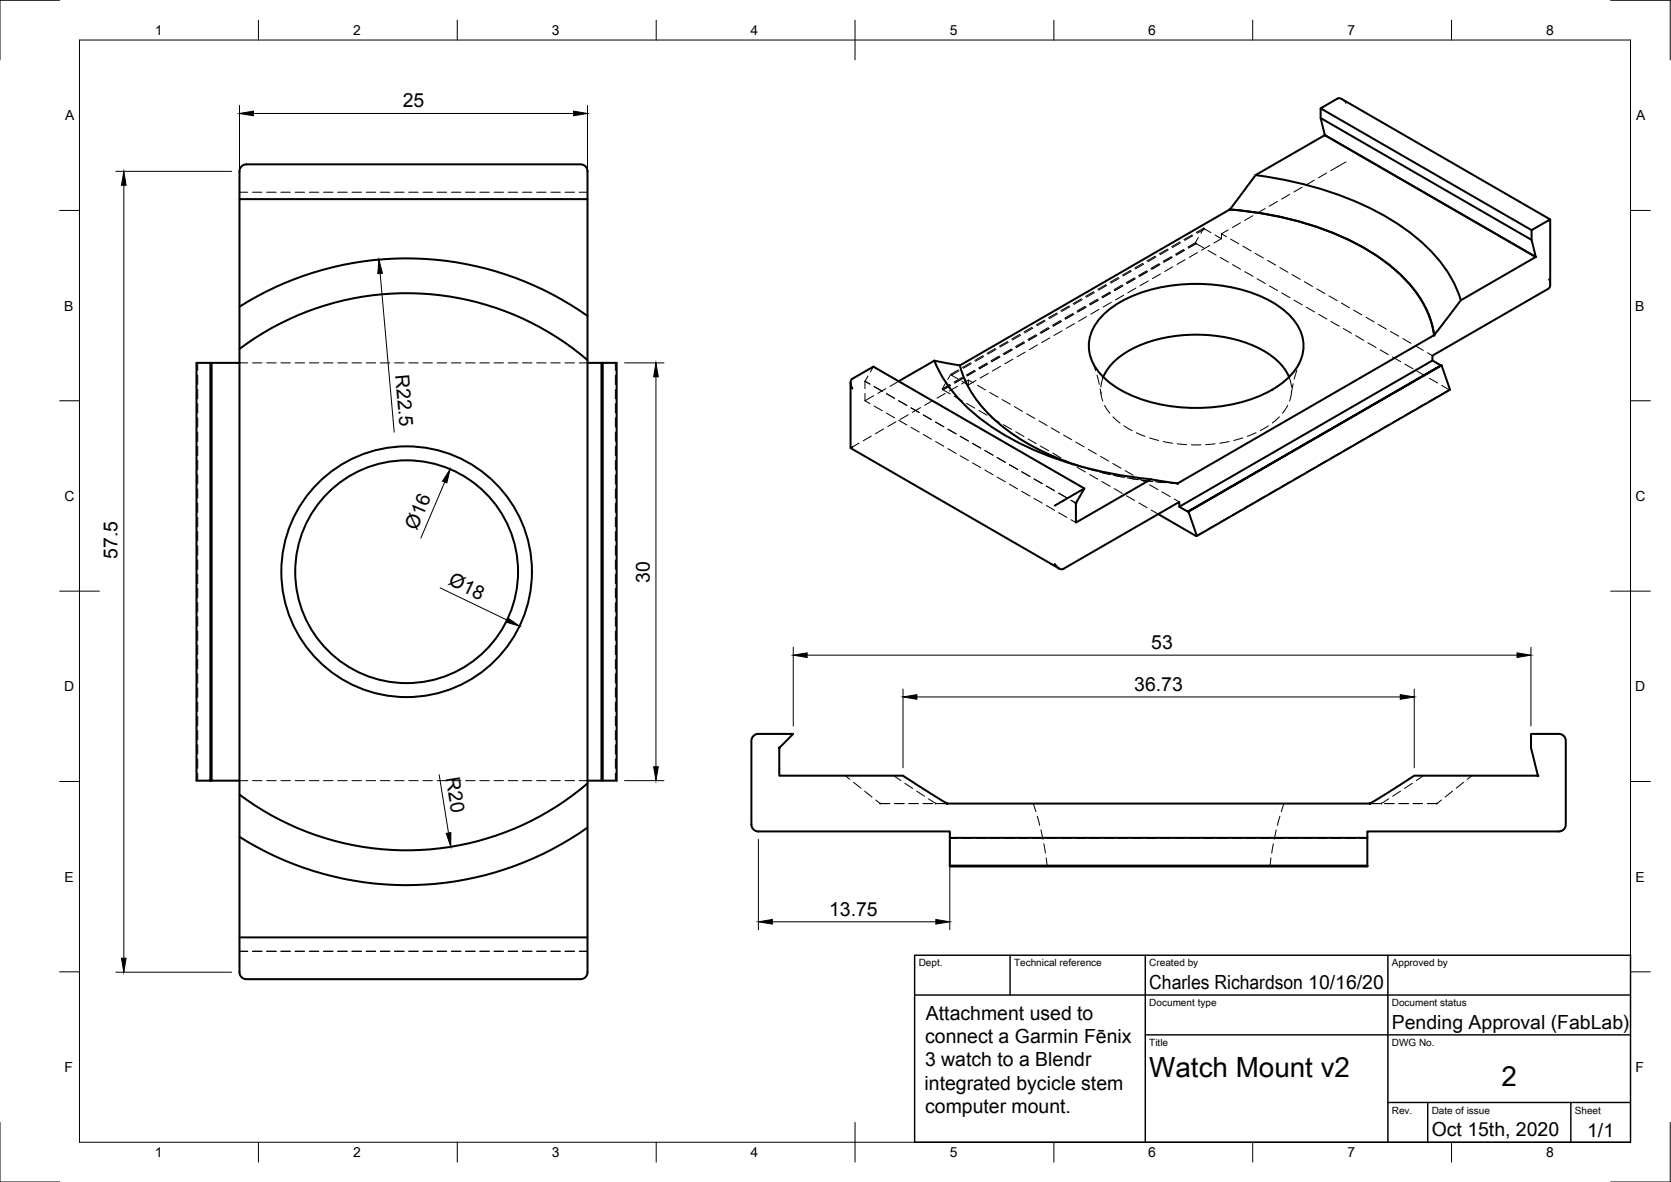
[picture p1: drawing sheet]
<svg xmlns="http://www.w3.org/2000/svg" width="420mm" height="297mm" viewBox="0 0 420 297" stroke-linecap="round" stroke-linejoin="round" font-family="sans-serif">
<!-- layer: Visible -->
<g fill="none" stroke="#000" stroke-width=".51">
<path d="M332.1 27.2v2.5l1 4.3M332.1 29.7l53 30.6M333.1 34l-17.4 10-6.5 8.6M333.1 34l53.1 30.6M60.2 50v194.3a1.75 1.75 0 0 0 1.8 1.8h84a1.72 1.72 0 0 0 1.7-1.8v-201.2a1.75 1.75 0 0 0-1.7-1.8h-84a1.75 1.75 0 0 0-1.8 1.8v6.9h87.5M309.2 52.6l-67.8 39.2M309.3 52.6a80.9 80.9 0 0 1 35.2 10.6 36 36 0 0 1 14.4 15.1l1.3 3.9 .4 2M315.7 44a86.4 86.4 0 0 1 36.3 12.6 37.5 37.5 0 0 1 14.7 16.9l.6 1.9M385.1 57.8l-53-30.6 4.2-2.4 .8-.1 52.7 30.4-.1 17.1-.4 .3-29.1 16.9v1.2l-63.7 36.7v-1.2l-29.1 16.9a1.78 1.78 0 0 1-2.2-1.3M389.8 55.1l-4.7 2.7v2.5l1.1 4.3-18.9 10.9-6.7 8.7-64.5 37.3-6.7-1.1-18.9 10.9v-4.9l2.1-3.6-7.4 4.2M60.2 77.1a78.8 78.8 0 0 1 87.5 2.3M277.3 79.2a31.3 31.3 0 0 1 19.3-7.7 40.8 40.8 0 0 1 23.3 4.4 14.3 14.3 0 0 1 7.8 9.7 11.2 11.2 0 0 1-4.7 10.2 34.3 34.3 0 0 1-20.2 6.7 38.5 38.5 0 0 1-22.8-5.6 12.5 12.5 0 0 1-6.2-10 11 11 0 0 1 3.5-7.7z"/>
<path d="M52.9 91.2h-3.5v105h3.5v-105h.3v105h-.3M53.2 91.2h7M60.2 87.7a70 70 0 0 1 87.5 2.8M147.7 91.2h3.5M151.6 91.2h-.4v105h.4v-105h3.4v105h-3.4M213.9 96.2v16.4l52.4 30.3M214.3 97.6a1.91 1.91 0 0 1 0-2.4l5.3-3.1 53 30.7M234.9 90.6a37.7 37.7 0 0 0 14.9 17 88.1 88.1 0 0 0 39.6 12.8M234.9 90.6l6.5 1.2M234.9 90.6l-8.9 5.2M241.4 91.8a30.7 30.7 0 0 0 13 17.1 63.5 63.5 0 0 0 16.6 8.1M277.4 94.8a17.4 17.4 0 0 1 10.8-8.6 38.2 38.2 0 0 1 29.5 2 14.7 14.7 0 0 1 6.4 6.6"/>
<path d="M360.2 90.6l2.1 1.2M362.5 91.8l-63.9 36.8 63.9-36.8 2.1 6.1-63.8 36.8M214.3 112.3l-.4 .3M291.2 129.2l9.6 5.5M296.5 127.3l2.1 1.3M298.8 128.6l2.1 6.1M300.8 134.7h.1M53.2 196.2h7M147.7 196.9a70 70 0 0 1-87.5 2.8M147.7 196.2h3.5M147.7 208a78.8 78.8 0 0 1-87.5 2.3M238.8 210.6v-1.7h-48.1a1.75 1.75 0 0 1-1.8-1.7v-21a1.75 1.75 0 0 1 1.8-1.8h8.7l-3.5 3.5v7h31.1l11.1 7h106.4l11.1-7h31.1l-1.7-7v-3.5h6.9a1.75 1.75 0 0 1 1.8 1.8v21a1.72 1.72 0 0 1-1.8 1.7h-48.1v1.7"/>
<path d="M238.8 217.5h105v.2h-105zM238.8 217.5v-6.9h105v6.9M238.8 217.7h105M343.8 217.7h.1M60.2 235.6h87.5"/>
<circle cx="102.2" cy="143.7" r="31.5"/>
<circle cx="102.3" cy="143.7" r="28"/>
</g>
<g fill="#000" stroke="#000" stroke-width=".25">
<circle cx="333.1" cy="34" r=".24"/>
<circle cx="309.2" cy="52.6" r=".24"/>
<circle cx="360.6" cy="84.2" r=".24"/>
<circle cx="270.5" cy="126.4" r=".24"/>
<circle cx="296.1" cy="121.5" r=".24"/>
<circle cx="195.9" cy="187.9" r=".24"/>
<circle cx="386.7" cy="194.9" r=".24"/>
<circle cx="238.1" cy="201.9" r=".24"/>
<circle cx="344.5" cy="201.9" r=".24"/>
</g>
<!-- layer: Hidden -->
<g fill="none" stroke="#000" stroke-width=".25">
<path d="M337.4 24.9l1 1.1M60.2 48.3h2.1M63.5 48.3h2.4M67.1 48.3h2.3M70.6 48.3h2.4M74.2 48.3h2.4M77.8 48.3h2.4M81.3 48.3h2.4M84.9 48.3h2.4M88.5 48.3h2.4M92.1 48.3h2.3M95.6 48.3h2.4"/>
<path d="M99.2 48.3h2.4M102.8 48.3h2.4M106.4 48.3h2.3M109.9 48.3h2.4M113.5 48.3h2.4M117.1 48.3h2.4M120.6 48.3h2.4M124.2 48.3h2.4M127.8 48.3h2.4M131.4 48.3h2.4M134.9 48.3h2.4M138.5 48.3h2.4"/>
<path d="M142.1 48.3h2.4M145.6 48.3h2.1M299.7 59l-2 1.2M299.9 59.2l-2 1.2M301.3 59.7l-.7 1.3M302.7 57.3l.2 .2-1.9 1.1M302.7 57.3l-1.9 1.1M302.7 57.3l-.8 1.3M302.9 57.5l1.6 1M305.5 59.1l1.6 .9M307.1 58.8v1.2M307.1 60l-1.9 1.1"/>
<path d="M307.1 58.8l1.3 .7M308.8 57.8l-1.7 1M311.9 56l-2 1.2M315 54.2l-2.1 1.2M318.1 52.4l-2.1 1.2M321.2 50.6l-2.1 1.2M324.3 48.8l-2.1 1.2M327.4 47.1l-2.1 1.1M330.5 45.3l-2.1 1.2M333.6 43.5l-2.1 1.2M338.4 40.7l-3.8 2.2M265.7 78.7l-2 1.1"/>
<path d="M265.9 78.9l-2.1 1.2M268.8 76.9l-2.1 1.2M269 77.1l-2.1 1.2M269.8 78.8l-2.1 1.2M271.9 75.1l-2.1 1.2M272.1 75.3l-2.1 1.2M272.9 77l-2.1 1.2M273.1 77.2l-2.1 1.2M273.2 79.6l-2 1.1M275 73.3l-2.1 1.2M275.2 73.5l-2.1 1.2M276 75.2l-2.1 1.2"/>
<path d="M276.2 75.4l-2.1 1.2M276.3 77.8l-2 1.2M278.1 71.5l-2.1 1.2M278.3 71.7l-2.1 1.2M279.1 73.4l-2.1 1.2M279.3 73.6l-2.1 1.2M279.4 76l-2 1.2M281.2 69.7l-2.1 1.2M281.4 70l-2.1 1.1M282.2 71.6l-2.1 1.2M282.3 71.8l-2 1.2M282.5 74.2l-2 1.2"/>
<path d="M283.4 71.2l2-1.2-2 1.3M284.3 68l-2.1 1.1M284.5 68.2l-2.1 1.1M285.2 69.8l-2 1.2M285.6 72.4l-2.1 1.2M287.4 66.2l-2.1 1.2M287.6 66.4l-2.1 1.2M288.4 68l-2.1 1.2M288.5 68.3l-2 1.2M288.7 70.6l-2.1 1.2M290.5 64.4l-2.1 1.2M290.7 64.6l-2.1 1.2"/>
<path d="M291.4 66.3l-2 1.1M291.6 66.5l-2 1.2 2-1.2M291.8 68.8l-2 1.2M293.6 62.6l-2.1 1.2M293.8 62.8l-2.1 1.2M294.5 64.5l-2 1.2M294.7 64.7l-2 1.2M294.9 67l-2.1 1.2M296.7 60.8l-2.1 1.2M296.8 61l-2 1.2M297.6 62.7l-2 1.2M297.8 62.9l-2 1.2"/>
<path d="M298 65.3l-2.1 1.1M300.6 61l-1.9 1.1M300.6 61l.2 .2M300.8 61.2l-1.9 1.1M300.8 61.2l1.9 1.1M301.1 63.5l-2.1 1.2M303.7 62.9l2.1 1.2M304.2 61.7l-2.1 1.2M306.8 64.7l2.1 1.2M309.4 60.1l2.1 1.2M309.9 66.5l2.1 1.2M312.5 61.9l2.1 1.2"/>
<path d="M313 68.3l2.1 1.2M315.6 63.7l2.1 1.1M316.1 70l2.1 1.3M318.7 65.4l2.1 1.2M319.2 71.8l2 1.2M321.8 67.2l2 1.2M322.3 73.6l2 1.2M324.9 69l2 1.2M325.4 75.4l2 1.2M328 70.8l2 1.2M328.5 77.2l2 1.2M331.1 72.6l2 1.2"/>
<path d="M331.6 79l2 1.2M334.2 74.4l2 1.2M337.3 76.1l2 1.3M340.4 77.9l2 1.2M343.5 79.7l2 1.2M389.3 70.1l.5 1.5M49.7 91.2v1.9M49.7 94.3v2.4M49.7 97.8v2.4M60.2 91.2h2.1M63.5 91.2h2.4M67.1 91.2h2.3"/>
<path d="M70.6 91.2h2.4M74.2 91.2h2.4M77.8 91.2h2.4M81.3 91.2h2.4M84.9 91.2h2.4M88.5 91.2h2.4M92.1 91.2h2.3M95.6 91.2h2.4M99.2 91.2h2.4M102.8 91.2h2.4M106.4 91.2h2.3M109.9 91.2h2.4"/>
<path d="M113.5 91.2h2.4M117.1 91.2h2.4M120.6 91.2h2.4M124.2 91.2h2.4M127.8 91.2h2.4M131.4 91.2h2.4M134.9 91.2h2.4M138.5 91.2h2.4M142.1 91.2h2.4M145.6 91.2h2.1M154.7 91.2v1.9M154.7 94.3v2.4"/>
<path d="M154.7 97.8v2.4M217.5 95.8h.1M217.5 95.8v1.9M217.5 98.9v1.8M217.5 95.8l1.3 .7M218.2 94.5l-.7 1.3M219.7 99.4l-2.2 1.3M219.8 97.1l2 1.2-2-1.2M220.9 92.9l-1.3-.8-.7 1.4M221.9 93.5l2.1 1.2M222.8 97.7l-2.1 1.2M222.9 98.9l2 1.2-2-1.2"/>
<path d="M225 95.3l2.1 1.1M226 95.8l-2.2 1.3M228.1 97l2 1.2M231.2 98.8l2 1.2M236.9 97.7l.2 .2 1.9-1.1-1.9 1.2 1.8 1M237.7 98.9l-2.1 1.2M237.7 96.4l-.8 1.3M238.8 96.6l-1.9 1.1M239.1 94.1l.1 .2M239.1 94.1l-.8 1.3M239.2 94.3l1.6 .9M239.9 99.6l2.1 1.2"/>
<path d="M240.7 97.1l-2 1.2M241 92.9l-1.9 1.2M241.2 93.2l-2 1.1M241.4 91.8l.6 2M241.9 95.8l1.6 .9M241.9 94.8l-2 1.2M242.1 95.1l-2 1.2M242.4 94.9l1 2.2M243.5 95.5l-1.7 1M243.5 95.5l1.2 .7M243.5 95.5v1.2M244 98.1l1.3 2"/>
<path d="M244.1 91.2l-2.1 1.2M244.2 91.4l-2 1.2M245 93.1l-2 1.1M245.2 93.3l-2 1.2M245.4 95.6l-1.9 1.1M245.8 96.8l2 1.2M247.2 89.4l-2.1 1.2M247.4 89.6l-2.1 1.2M248.1 91.3l-2 1.2M248.3 91.5l-2 1.2M248.5 93.8l-2.1 1.2M248.9 98.6l2 1.2"/>
<path d="M250.3 87.6l-2.1 1.2M250.4 87.8l-2 1.2M251.2 89.5l-2 1.2M251.4 89.7l-2.1 1.2M251.6 92.1l-2.1 1.1M252.4 89.1l2.1-1.2-2.1 1.2M253.3 85.8l-2 1.2M253.5 86l-2 1.2M254.3 87.7l-2.1 1.2M254.7 90.3l-2.1 1.1M256.4 84l-2 1.2M256.6 84.3l-2 1.1"/>
<path d="M257.4 85.9l-2 1.2M257.6 86.1l-2.1 1.2M257.8 88.5l-2.1 1.2M258.6 85.5l2.1-1.2-2.1 1.2M259.5 82.2l-2 1.2M259.7 82.5l-2 1.2M260.5 84.1l-2.1 1.2M260.9 86.7l-2.1 1.2M262.6 80.5l-2 1.1M262.8 80.7l-2 1.2M263.6 82.3l-2.1 1.2M263.8 82.6l-2.1 1.1"/>
<path d="M264 84.9l-2.1 1.2M266.7 80.5l-2.1 1.2M266.9 80.8l-2.1 1.2M267.1 83.1l-2.1 1.2M267.9 80.2l2.1-1.2-2.1 1.2M270.2 81.3l-2.1 1.2M274.7 90.9l.8 2.2M275.8 94.3l.6 2.3M276.6 97.8l.2 1.2M276.8 98.5l.5 2.3M277.4 94.7l-.6 2.6M324.1 94.7l.6 2.6"/>
<path d="M324.7 98.5l-.4 2.3M325.1 96.4l-.4 2.4M326.1 93l-.7 2.3M327 90.7l-.5 1.2M334.6 80.8l2.1 1.2M337.8 82.6l2 1.1M340.8 84.3l2.1 1.2M343.9 86.1l2.1 1.2M346.5 81.5l2.1 1.2M347 87.9l2.1 1.2M349.6 83.3l2.1 1.2M350.1 89.7l2.1 1.2"/>
<path d="M352.7 85.1l2.1 1.2M353.2 91.5l2.1 1.2M355.8 86.9l2.1 1.2M356.3 93.3l2.1 1.2M358.9 88.7l1.3 .7M359.4 95.1l2.1 1.2M361.5 99.7l-2.1 1.1M362.5 96.8l1.9 1.2-1.9 1 2.1-1.1M49.7 101.4v2.4M49.7 105v2.4M49.7 108.6v2.3M49.7 112.1v2.4"/>
<path d="M49.7 115.7v2.4M49.7 119.3v2.4M154.7 101.4v2.4M154.7 105v2.4M154.7 108.6v2.3M154.7 112.1v2.4M154.7 115.7v2.4M154.7 119.3v2.4M216 111.4l-1.7 .9M217.5 100.7l1.2 .7M219.1 109.6l-2.1 1.2M219.8 102l2 1.2"/>
<path d="M222.2 107.8l-2.1 1.2M222.9 103.8l2 1.2M225.3 106l-2.1 1.2M226 105.6l2 1.2M226 100.7l2 1.2M228.4 104.2l-2.1 1.2M229.1 102.5l2 1.2M229.1 107.4l2 1.2M231.5 102.4l-2.1 1.2M232.2 104.3l2 1.2M232.2 109.2l2 1.2M234.3 100.6l2 1.2"/>
<path d="M234.6 100.7l-2.1 1.1M235.2 106.1l2.1 1.2M235.2 111l2.1 1.1M237.4 102.4l2 1.2M238.3 112.7l2.1 1.2M238.4 107.9l2 1.1M240.5 104.2l2 1.2M241.4 114.5l2.1 1.2M241.4 109.6l2.1 1.2M243 101.4l2.1 1.2M243.6 106l2 1.2M244.5 116.3l2.1 1.2"/>
<path d="M244.5 111.4l2.1 1.2-2.1-1.2M246 101.1l1.5 1.8M246.1 103.2l2.1 1.1M246.7 107.8l2 1.2M247.6 113.2l2.1 1.2M247.6 118.1l2.1 1.2M248.3 103.8l1.7 1.6M249.2 104.9l2.1 1.2M249.7 109.5l2.1 1.2M250.7 119.9l2.1 1.2M250.9 106.2l1.9 1.5M251.9 100.4l2.1 1.2"/>
<path d="M252.3 106.7l2.1 1.2M252.8 116.2l-2.1-1.2 2.1 1.2M252.8 111.3l2.1 1.2M253.7 108.4l2 1.4M255.1 102.2l2 1.2M255.4 108.5l2.1 1.2M255.9 118l-2.1-1.2 2.1 1.2M255.9 113.1l2.1 1.2M256.7 110.4l2 1.2M256.9 118.6l2.1 1.1M258.1 104l2.1 1.2M258.5 110.3l2.1 1.2"/>
<path d="M259 114.9l2.1 1.2M259.8 112.2l2.1 1.1M261.2 105.8l2.1 1.1M261.6 112.1l2.1 1.2M262.1 116.7l2.1 1.2M263 113.8l2.1 1M264.3 107.5l2.1 1.2M264.7 113.9l2 1.2M265.2 118.5l2.1 1.2M266.2 115.3l2.3 .8M267.4 109.3l2.1 1.2M267.8 115.7l2 1.1"/>
<path d="M269.2 116.5l1.2 .3M269.6 116.5l2.2 .8M270.5 111.1l2.1 1.2M270.9 117.4l2 1.2M271 117l1.4 .5M271.5 117.2l1.2 .3M273 117.6l2.3 .7M273.6 117.8l2.2 .6M273.6 112.9l2.1 1.2M274 119.2l2 1.2M276.4 118.6l2.3 .6M276.7 114.7l2.1 1.2"/>
<path d="M277 118.8l2.3 .5M277.7 101.9l1.4 2M279.8 116.5l2.1 1.2M279.8 104.7l1.8 1.6M279.9 119.4l2.3 .5M280.5 119.5l2.3 .5M282.6 107l2 1.2M282.9 118.3l2 1.2M285.7 108.8l2.2 .9M289.1 110.1l2.2 .6M292.5 111l2.3 .4M296 111.5l2.4 .2"/>
<path d="M299.6 111.8h2.4M305.5 111.5l-2.4 .2M309.1 111l-2.4 .4M312.5 110.1l-2.3 .6M315.8 108.7l-2.2 1M318.9 107l-2 1.2M321.7 104.7l-1.8 1.6M323.8 101.9l-1.3 2M327.4 119.3l-2 1.2M330.5 117.5l-2 1.2 2-1.2M333.6 115.7l-2 1.2M336.7 113.9l-2 1.2"/>
<path d="M339.8 112.1l-2 1.3M342.9 110.4l-2.1 1.2M346 108.6l-2.1 1.2M349.1 106.8l-2.1 1.2 2.1-1.2M352.2 105l-2.1 1.2M355.3 103.2l-2.1 1.2M358.4 101.4l-2.1 1.2M49.7 122.9v2.3M49.7 126.4v2.4M49.7 130v2.4M49.7 133.6v2.3M49.7 137.1v2.4"/>
<path d="M154.7 122.9v2.3M154.7 126.4v2.4M154.7 130v2.4M154.7 133.6v2.3M154.7 137.1v2.4M253.8 121.7l2.1 1.2M256.9 123.5l2.1 1.2M260 125.3l2.1 1.1M260 120.3l2.1 1.2-2.1-1.1M263.1 127l2.1 1.2M263.1 122.1l2.1 1.2M266.2 123.9l2 1.2"/>
<path d="M266.2 128.8l2 1.2M268.3 120.3l2.1 1.1M269.3 125.7l1.2 .7M269.3 130.6l1.2 .7M271.4 122.1l1.2 .7M277.1 121l2 1.2M280.2 122.8l2 1.2M283.3 124.6l2 1.2M283.4 120.1l2.3 .4M284 120.2l2.3 .4M286 120l2.1 1.2M286.3 126.4l2.1 1.2"/>
<path d="M286.9 120.6l2.4 .3M287.5 120.7l2.4 .3M289.1 121.8l2 1.2M289.4 128.2l1.8 1M290.5 121.1l2.3 .2M291.1 121.1l2.4 .2M292.2 123.6l2 1.2M294 121.4l2.1 .1-1.5-.1M295.3 125.4l1.2 .7M302.7 133.6l-1.9 1.1M305.8 131.8l-2.1 1.2M308.9 130l-2.1 1.2 2.1-1.2"/>
<path d="M312 128.2l-2.1 1.2M315.1 126.4l-2.1 1.2 2.1-1.1M316.1 125.8l2.1-1.1-2.1 1.1M321.2 122.9l-2 1.2M324.3 121.1l-2 1.2M49.7 140.7v2.4M49.7 144.3v2.4M49.7 147.9v2.3M49.7 151.4v2.4M49.7 155v2.4M49.7 158.6v2.4M154.7 140.7v2.4"/>
<path d="M154.7 144.3v2.4M154.7 147.9v2.3M154.7 151.4v2.4M154.7 155v2.4M154.7 158.6v2.4M49.7 162.1v2.4M49.7 165.7v2.4M49.7 169.3v2.4M49.7 172.9v2.3M49.7 176.4v2.4M154.7 162.1v2.4M154.7 165.7v2.4"/>
<path d="M154.7 169.3v2.4M154.7 172.9v2.3M154.7 176.4v2.4M49.7 180v2.4M49.7 183.6v2.4M49.7 187.1v2.4M49.7 190.7v2.4M49.7 194.3v1.9M60.2 196.2h2.1M63.5 196.2h2.4M67.1 196.2h2.3M70.6 196.2h2.4"/>
<path d="M74.2 196.2h2.4M77.8 196.2h2.4M81.3 196.2h2.4M84.9 196.2h2.4M88.5 196.2h2.4M92.1 196.2h2.3M95.6 196.2h2.4M99.2 196.2h2.4M102.8 196.2h2.4M106.4 196.2h2.3M109.9 196.2h2.4M113.5 196.2h2.4"/>
<path d="M117.1 196.2h2.4M120.6 196.2h2.4M124.2 196.2h2.4M127.8 196.2h2.4M131.4 196.2h2.4M134.9 196.2h2.4M138.5 196.2h2.4M142.1 196.2h2.4M145.6 196.2h2.1M154.7 180v2.4M154.7 183.6v2.4M154.7 187.1v2.4"/>
<path d="M154.7 190.7v2.4M154.7 194.3v1.9M212.6 194.9l1.1 .9M214.6 196.6l1.9 1.5M217.4 198.8l1.9 1.5M224.7 194.9l1.8 1.3M227.5 196.8l2 1.3M230.5 198.8l2 1.3M352.1 198.8l-1.9 1.3M355.1 196.8l-2 1.3M357.9 194.9l-1.8 1.3M365.2 198.8l-1.8 1.5"/>
<path d="M368 196.6l-1.8 1.5M370.1 194.9l-1.1 .9M220.2 201l1.1 .9h2.5M225 201.9h2.3M228.5 201.9h2.4M232.1 201.9h2.4M233.5 200.8l1.8 1.1M235.7 201.9h2.4M238.8 210.7h1.9M241.9 210.7h2.4M245.5 210.7h2.4M249 210.7h2.4"/>
<path d="M252.6 210.7h2.4M256.2 210.7h2.4M259.8 210.7h2.3M259.8 201.9l.7 2.1M260.8 205.1l.6 2.3M261.7 208.6l.6 2.3M262.5 212.1l.4 2.3M263.1 215.6l.2 2.1M263.3 210.7h2.4M266.9 210.7h2.4M270.5 210.7h2.4M274 210.7h2.4"/>
<path d="M277.6 210.7h2.4M281.2 210.7h2.4M284.8 210.7h2.3M288.3 210.7h2.4M291.9 210.7h2.4M295.5 210.7h2.4M299.1 210.7h2.3M302.6 210.7h2.4M306.2 210.7h2.4M309.8 210.7h2.3M313.4 210.7h2.3M316.9 210.7h2.4"/>
<path d="M319.6 215.6l-.3 2.1M320.2 212.1l-.4 2.3M320.5 210.7h2.4M320.9 208.6l-.5 2.3M321.8 205.1l-.6 2.3M322.8 201.9l-.6 2.1M324.1 210.7h2.3M327.6 210.7h2.4M331.2 210.7h2.4M334.8 210.7h2.4M338.3 210.7h2.4M341.9 210.7h1.9"/>
<path d="M344.5 201.9h2.5M348.1 201.9h2.4M349.2 200.8l-1.9 1.1M351.7 201.9h2.4M355.3 201.9h2.4M362.4 201l-1.1 .9h-2.4M60.2 239.1h2.1M63.5 239.1h2.4M67.1 239.1h2.3M70.6 239.1h2.4M74.2 239.1h2.4M77.8 239.1h2.4"/>
<path d="M81.3 239.1h2.4M84.9 239.1h2.4M88.5 239.1h2.4M92.1 239.1h2.3M95.6 239.1h2.4M99.2 239.1h2.4M102.8 239.1h2.4M106.4 239.1h2.3M109.9 239.1h2.4M113.5 239.1h2.4M117.1 239.1h2.4M120.6 239.1h2.4"/>
<path d="M124.2 239.1h2.4M127.8 239.1h2.4M131.4 239.1h2.4M134.9 239.1h2.4M138.5 239.1h2.4M142.1 239.1h2.4M145.6 239.1h2.1"/>
</g>
<g fill="#000" stroke="#000" stroke-width=".25">
<circle cx="300.8" cy="61.2" r=".11"/>
<circle cx="219.6" cy="92.1" r=".11"/>
<circle cx="241.4" cy="91.8" r=".11"/>
<circle cx="221.3" cy="201.9" r=".11"/>
<circle cx="235.3" cy="201.9" r=".11"/>
<circle cx="347.3" cy="201.9" r=".11"/>
<circle cx="361.3" cy="201.9" r=".11"/>
</g>
<!-- layer: Border -->
<g fill="none" stroke="#000" stroke-width=".25">
<path d="M15 .1h-15v15M20 10.1h390v276.9h-390zM65 5.1v5M115 5.1v5M165 5.1v5M215 5.1v10M265 5.1v5M315 5.1v5M365 5.1v5M405 .1h15v15M15 52.9h5M410 52.9h5"/>
<path d="M15 100.7h5M410 100.7h5M15 148.6h10M405 148.6h10M15 196.4h5M410 196.4h5M15 244.2h5M410 244.2h5M0 282.1v14.9h15M65 287v5M115 287v5M165 287v5"/>
<path d="M215 282.1v9.9M265 287v5M315 287v5M365 287v5M420 282.1v14.9h-15"/>
</g>
<!-- layer: TitleBlock -->
<path d="M230 240.1h180v46.9h-180zM230 250h180M254 240.1v9.9M288 240.1v46.9M349 240.1v46.9M288 260.1h122M349 277.1h61M359 277.1v9.9M395 277.1v9.9" fill="none" stroke="#000" stroke-width=".36"/>
<!-- layer: Dimensions -->
<g fill="none" stroke="#000" stroke-width=".25">
<path d="M60.2 26.5v19.8M63.7 28.5h80.5M147.7 26.5v19.8M29.1 43.1h29.1M31.1 46.6v194.2M95.6 68.7l3.5 39.9M157 91.2h9.9M164.9 94.7v98M111.8 121.1l-6 14.1M110.7 147.7l16.8 8.1M199.5 162.7v19.7M202.9 164.6h178.5"/>
<path d="M227.1 173.2v19.7M230.5 175.1h121.6M355.6 173.2v19.7M384.9 162.7v19.7M110.4 194.7l2.4 14.6M157 196.2h9.9M190.7 211v22.6M238.8 211v22.6M194.2 231.7h41.1M29.1 244.3h29.1"/>
</g>
<g fill="#000" stroke="#000" stroke-width=".25">
<path d="M60.2 28.5l3.5-.6v1.2zM144.2 27.9l3.5 .6-3.5 .6zM31.1 43.1l.6 3.5h-1.2zM95.3 65.2l.9 3.5-1.2 .1zM164.9 91.2l.6 3.5h-1.1zM113.2 117.9l-.8 3.5-1.1-.5zM127.7 155.3l2.9 2-3.4-1zM199.5 164.6l3.4-.5v1.1zM227.1 175.1l3.4-.5v1.1zM352.1 174.6l3.5 .5-3.5 .6zM381.4 164.1l3.5 .5-3.5 .6zM164.4 192.7h1.1l-.6 3.5z"/>
<path d="M112.2 209.4l1.2-.2-.1 3.6zM190.7 231.7l3.5-.6v1.1zM235.3 231.1l3.5 .6-3.5 .5zM30.5 240.8h1.2l-.6 3.5z"/>
</g>
<g font-size="7">
<text x="289" y="270.6">Watch Mount v2</text>
<text x="377.5" y="273">2</text>
</g>
<g font-size="4.9">
<text x="101.3" y="27">25</text>
<text x="99.4" y="94.2" transform="rotate(85 99.4 94.2)">R22.5</text>
<text x="104.8" y="133.4" transform="rotate(-67 104.8 133.4)">Ø16</text>
<text x="29.6" y="140.5" transform="rotate(-90 29.6 140.5)">57.5</text>
<text x="112.5" y="146.8" transform="rotate(26 112.5 146.8)">Ø18</text>
<text x="163.4" y="146.4" transform="rotate(-90 163.4 146.4)">30</text>
<text x="289.5" y="163.1">53</text>
<text x="285.2" y="173.6">36.73</text>
<text x="112.1" y="195.5" transform="rotate(81 112.1 195.5)">R20</text>
<text x="208.5" y="230.1">13.75</text>
<text x="289" y="248.5">Charles Richardson 10/16/20</text>
<text x="232.8" y="256.3">Attachment used to</text>
<text x="232.6" y="262.2">connect a Garmin Fēnix</text>
<text x="350" y="258.6">Pending Approval (FabLab)</text>
<text x="232.6" y="268">3 watch to a Blendr</text>
<text x="232.5" y="273.8">integrated bycicle stem</text>
<text x="232.6" y="279.7">computer mount.</text>
<text x="360" y="285.5">Oct 15th, 2020</text>
<text x="399.1" y="285.7">1/1</text>
</g>
<g font-size="3.5">
<text x="39" y="8.8">1</text>
<text x="88.8" y="8.8">2</text>
<text x="138.8" y="8.8">3</text>
<text x="188.7" y="8.8">4</text>
<text x="238.8" y="8.8">5</text>
<text x="288.7" y="8.8">6</text>
<text x="338.8" y="8.8">7</text>
<text x="388.8" y="8.8">8</text>
<text x="16.4" y="30.2">A</text>
<text x="411.4" y="30.2">A</text>
<text x="16.2" y="78">B</text>
<text x="411.2" y="78">B</text>
<text x="16.2" y="125.9">C</text>
<text x="411.2" y="125.9">C</text>
<text x="16.2" y="173.7">D</text>
<text x="411.2" y="173.7">D</text>
<text x="16.2" y="221.6">E</text>
<text x="411.2" y="221.6">E</text>
<text x="16.2" y="269.4">F</text>
<text x="411.2" y="269.4">F</text>
<text x="39" y="290.8">1</text>
<text x="88.8" y="290.8">2</text>
<text x="138.8" y="290.8">3</text>
<text x="188.7" y="290.8">4</text>
<text x="238.8" y="290.8">5</text>
<text x="288.7" y="290.8">6</text>
<text x="338.8" y="290.8">7</text>
<text x="388.8" y="290.8">8</text>
</g>
<g font-size="2.5">
<text x="231" y="242.9">Dept.</text>
<text x="255" y="242.9">Technical reference</text>
<text x="289" y="242.9">Created by</text>
<text x="350" y="242.9">Approved by</text>
<text x="289" y="252.8">Document type</text>
<text x="350" y="252.8">Document status</text>
<text x="289" y="262.9">Title</text>
<text x="350" y="262.9">DWG No.</text>
<text x="350" y="279.9">Rev.</text>
<text x="360" y="279.9">Date of issue</text>
<text x="396" y="279.9">Sheet</text>
</g>
</svg>
